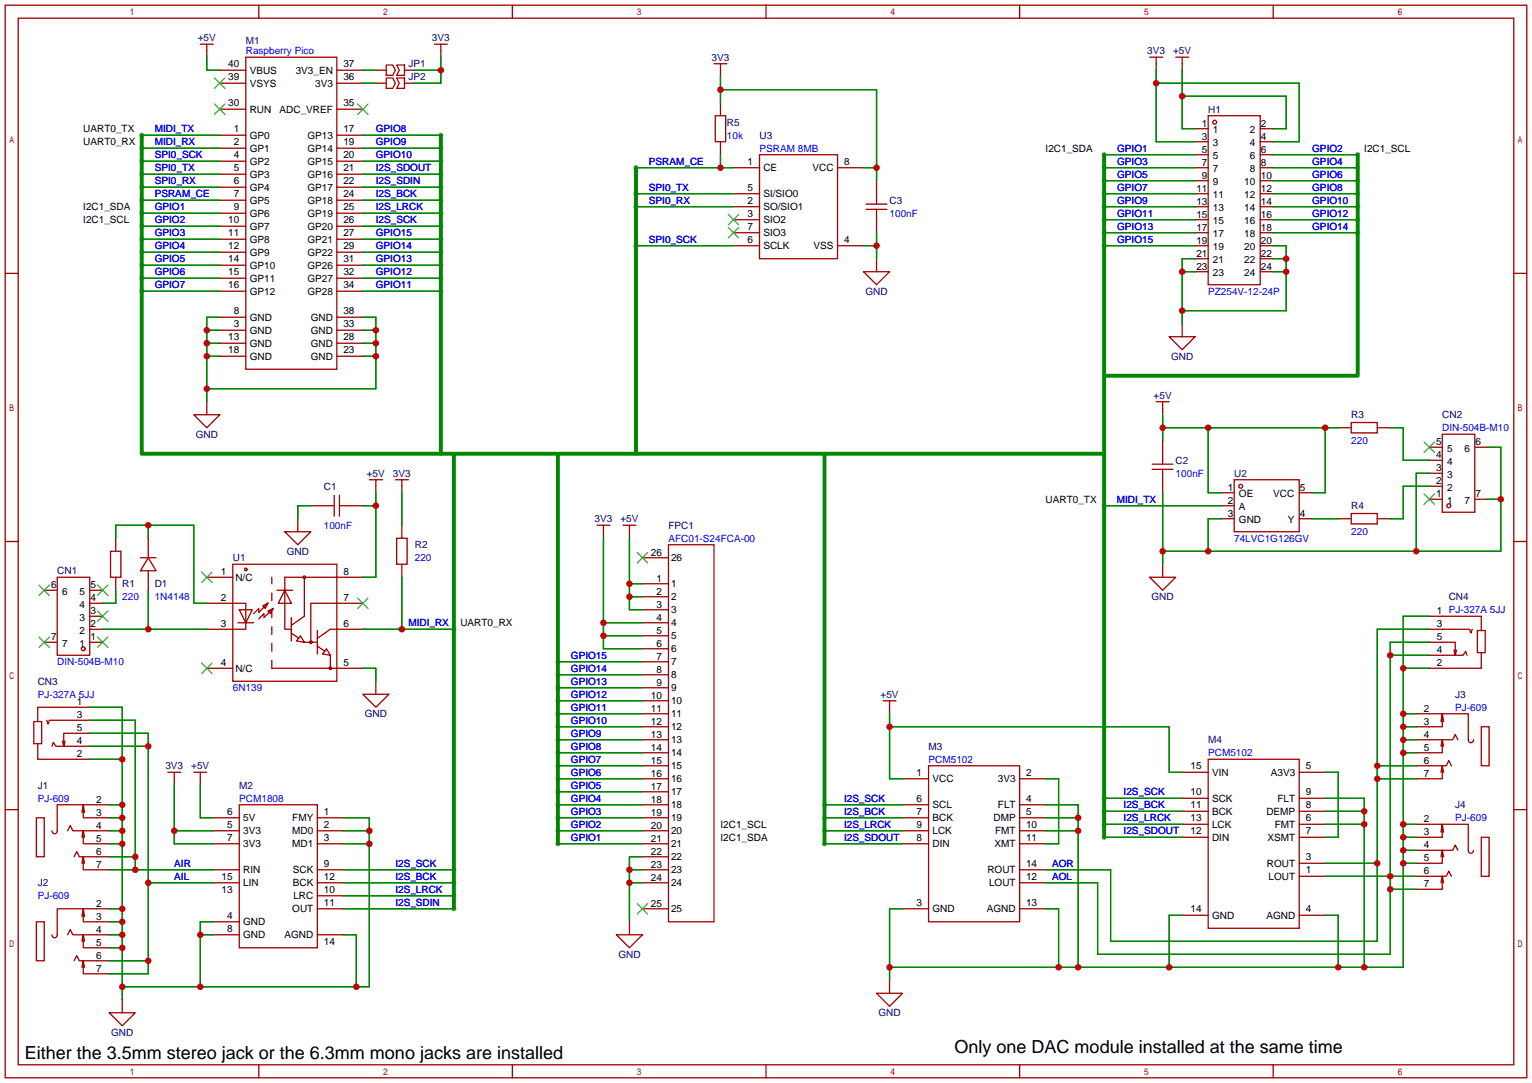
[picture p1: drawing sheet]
<svg xmlns="http://www.w3.org/2000/svg" width="299mm" height="212mm" viewBox="0 0 299 212" stroke-linecap="round" stroke-linejoin="round" font-family="sans-serif">
<g fill="#999">
<circle cx="88.6" cy="122.9" r=".51"/>
<circle cx="215.6" cy="98.8" r=".51"/>
<circle cx="124.2" cy="48" r=".51"/>
<circle cx="124.2" cy="40.4" r=".51"/>
<circle cx="124.2" cy="37.8" r=".51"/>
<circle cx="88.6" cy="169.9" r=".51"/>
<circle cx="88.6" cy="172.5" r=".51"/>
<circle cx="88.6" cy="175" r=".51"/>
<circle cx="88.6" cy="177.5" r=".51"/>
<circle cx="161" cy="157.2" r=".51"/>
<circle cx="161" cy="159.8" r=".51"/>
<circle cx="161" cy="162.3" r=".51"/>
<circle cx="161" cy="164.8" r=".51"/>
<circle cx="215.6" cy="156" r=".51"/>
<circle cx="215.6" cy="158.5" r=".51"/>
<circle cx="215.6" cy="161" r=".51"/>
<circle cx="215.6" cy="163.6" r=".51"/>
<circle cx="215.6" cy="30.2" r=".51"/>
<circle cx="215.6" cy="32.8" r=".51"/>
<circle cx="215.6" cy="35.3" r=".51"/>
<circle cx="215.6" cy="37.8" r=".51"/>
<circle cx="215.6" cy="40.4" r=".51"/>
<circle cx="215.6" cy="42.9" r=".51"/>
<circle cx="215.6" cy="45.5" r=".51"/>
<circle cx="215.6" cy="48" r=".51"/>
<circle cx="265.2" cy="30.2" r=".51"/>
<circle cx="265.2" cy="32.8" r=".51"/>
<circle cx="265.2" cy="35.3" r=".51"/>
<circle cx="265.2" cy="37.8" r=".51"/>
<circle cx="265.2" cy="40.4" r=".51"/>
<circle cx="265.2" cy="42.9" r=".51"/>
<circle cx="265.2" cy="45.5" r=".51"/>
<circle cx="109" cy="164.8" r=".51"/>
<circle cx="109" cy="162.3" r=".51"/>
<circle cx="109" cy="159.8" r=".51"/>
<circle cx="109" cy="157.2" r=".51"/>
<circle cx="109" cy="154.7" r=".51"/>
<circle cx="109" cy="152.1" r=".51"/>
<circle cx="109" cy="149.6" r=".51"/>
<circle cx="109" cy="147.1" r=".51"/>
<circle cx="109" cy="144.5" r=".51"/>
<circle cx="109" cy="142" r=".51"/>
<circle cx="109" cy="139.4" r=".51"/>
<circle cx="109" cy="136.9" r=".51"/>
<circle cx="109" cy="134.4" r=".51"/>
<circle cx="109" cy="131.8" r=".51"/>
<circle cx="109" cy="129.3" r=".51"/>
<circle cx="27.7" cy="54.4" r=".51"/>
<circle cx="86.1" cy="26.4" r=".51"/>
<circle cx="27.7" cy="31.5" r=".51"/>
<circle cx="27.7" cy="36.6" r=".51"/>
<circle cx="27.7" cy="34" r=".51"/>
<circle cx="27.7" cy="39.1" r=".51"/>
<circle cx="86.1" cy="49.3" r=".51"/>
<circle cx="86.1" cy="36.6" r=".51"/>
<circle cx="86.1" cy="34" r=".51"/>
<circle cx="27.7" cy="51.8" r=".51"/>
<circle cx="27.7" cy="49.3" r=".51"/>
<circle cx="27.7" cy="56.9" r=".51"/>
<circle cx="86.1" cy="31.5" r=".51"/>
<circle cx="86.1" cy="29" r=".51"/>
<circle cx="27.7" cy="29" r=".51"/>
<circle cx="27.7" cy="44.2" r=".51"/>
<circle cx="86.1" cy="56.9" r=".51"/>
<circle cx="86.1" cy="54.4" r=".51"/>
<circle cx="86.1" cy="51.8" r=".51"/>
<circle cx="86.1" cy="46.7" r=".51"/>
<circle cx="86.1" cy="44.2" r=".51"/>
<circle cx="86.1" cy="41.7" r=".51"/>
<circle cx="27.7" cy="46.7" r=".51"/>
<circle cx="27.7" cy="26.4" r=".51"/>
<circle cx="27.7" cy="41.7" r=".51"/>
<circle cx="86.1" cy="39.1" r=".51"/>
<circle cx="124.2" cy="32.8" r=".51"/>
</g>
<g fill="none" stroke="#a10000" stroke-width=".25">
<path d="M1 1h297.2v209.6h-297.2zM3.6 3.6h292.1v204.4h-292.1zM39.1 8.6h2.6M40.4 8.6v2.6M42.9 13.7h5.1M42.9 16.3h5.1M48 11.2h17.8v60.9h-17.8zM50.5 1v2.6M65.8 13.7h5.1M65.8 16.3h5.1M75.4 12.7h1.3l.5 1-.5 1h-1.3zM75.4 15.2h1.3l.5 1.1-.5 1h-1.3z"/>
<path d="M77.5 12.7h1.5v2h-1.5l.5-1zM77.5 15.2h1.5v2.1h-1.5l.5-1zM84.8 8.6h2.6M86.1 8.6v2.6M100.1 1v2.6M139.4 12.4h2.6M140.7 12.4v2.6M149.6 1v2.6M199.1 1v2.6M224.5 11.2h2.6M225.8 11.2v2.5M229.6 11.2h2.6"/>
<path d="M230.9 11.2v2.5M248.7 1v2.6M42.9 26.4h5.1M42.9 29h5.1M42.9 31.5h5.1M42.9 34h5.1M42.9 36.6h5.1M42.9 39.1h5.1M42.9 21.3h5.1M65.8 26.4h5.1M65.8 29h5.1M65.8 31.5h5.1"/>
<path d="M65.8 34h5.1M65.8 36.6h5.1M65.8 39.1h5.1M65.8 21.3h5.1M139.7 22.6h2v5.1h-2zM140.7 20.1v2.5M140.7 27.7v2.5M143.3 32.8h5M143.3 37.8h5M148.3 30.2h15.3v20.3h-15.3zM163.6 32.8h5.1M169.2 39.9h4"/>
<path d="M171.2 35.3v4.6M233.4 32.8h2.6M233.4 37.8h2.6M233.4 25.1h2.6M233.4 27.7h2.6M233.4 30.2h2.6M233.4 35.3h2.6M236 22.6h10.1v33h-10.1zM246.1 32.8h2.6M246.1 37.8h2.6M246.1 25.1h2.6M246.1 27.7h2.6"/>
<path d="M246.1 30.2h2.6M246.1 35.3h2.6M1 53.4h2.6M42.9 41.7h5.1M42.9 44.2h5.1M42.9 46.7h5.1M42.9 49.3h5.1M42.9 51.8h5.1M42.9 54.4h5.1M42.9 56.9h5.1M65.8 41.7h5.1M65.8 44.2h5.1"/>
<path d="M65.8 46.7h5.1M65.8 49.3h5.1M65.8 51.8h5.1M65.8 54.4h5.1M65.8 56.9h5.1M143.3 40.4h5M143.3 42.9h5M143.3 48h5M143.3 45.5h5M163.6 48h5.1M168.7 53.1h5l-2.5 2.5zM169.2 40.9h4"/>
<path d="M171.2 40.9v4.6M171.2 50.5v2.6M233.4 40.4h2.6M233.4 42.9h2.6M233.4 48h2.6M233.4 45.5h2.6M233.4 53.1h2.6M233.4 50.5h2.6M246.1 40.4h2.6M246.1 42.9h2.6M246.1 48h2.6M246.1 45.5h2.6"/>
<path d="M246.1 53.1h2.6M246.1 50.5h2.6M295.7 53.4h2.5M40.4 78.5v2.5M42.9 64.5h5.1M42.9 62h5.1M42.9 67.1h5.1M42.9 69.6h5.1M65.8 64.5h5.1M65.8 62h5.1M65.8 67.1h5.1M65.8 69.6h5.1"/>
<path d="M225.8 78.5h2.5M227.1 78.5v2.5M228.3 65.8h5.1l-2.5 2.5zM230.9 63.2v2.6M37.8 81h5.1l-2.5 2.6zM60.7 98.8h4.6M65.3 96.8v4M66.3 98.8h4.6M66.3 96.8v4M72.1 93.7h2.6M73.4 93.7v2.6M77.2 93.7h2.6"/>
<path d="M78.5 93.7v2.6M225 90.7h4.1M225 91.7h4.1M227.1 86.1v4.6M227.1 91.7v4.6M238.5 96.3h2.5M238.5 98.8h2.5M241 93.7h12.7v10.2h-12.7zM253.7 96.3h2.6M261.4 83.6h2.5M263.9 82.5h5.1v2.1h-5.1zM269 83.6h2.5"/>
<path d="M279.1 97.5h2.6M279.1 95h2.6M279.1 92.5h2.6M279.1 89.9h2.6M279.1 87.4h2.6M281.7 84.8h6.3v15.3h-6.3zM288 97.5h2.6M288 87.4h2.6M1 105.8h2.6M8.6 115.3h2.6M11.2 112.8h6.3v15.2h-6.3zM17.5 115.3h2.6"/>
<path d="M17.5 117.9h2.6M21.6 107.7h2v5.1h-2zM22.6 105.2v2.5M22.6 112.8v2.5M27.4 109h3.1M29 109l1.5 2.5h-3.1zM29 105.2v3.8M29 111.5v3.8M40.4 117.9h7.6v5h-7.6M40.4 112.8h5.1M45.5 110.2h20.3v22.9h-20.3zM46.7 119.1h2.6l-1.3 2.6z"/>
<path d="M51.3 118.4l1-.5-.5 1zM52.3 117.9l-1.8 1.7v-.7l-1 1M52.3 119.4l1-.5-.5 1zM53.3 118.9l-1.7 1.7v-.7l-1.1 1M54.1 115.3h3M55.6 115.3l1.3 2.6h-2.5zM55.6 103.9h5.1l-2.5 2.5zM58.2 101.3v2.6M59.4 112.8v7.6l-2.5 1.8M70.9 117.9h-10.2v7.6M70.9 112.8h-15.3v10.1h1.3M77.5 105.2h2v5h-2z"/>
<path d="M78.5 102.6v2.6M78.5 110.2v2.6M116.6 102.6h2.5M117.9 102.6v2.6M121.7 102.6h2.5M122.9 102.6v2.6M125.5 109h5.1M125.5 114h5.1M125.5 116.6h5.1M125.5 119.1h5.1M130.6 106.4h8.8v73.7h-8.8zM224.5 112.8h5.1l-2.5 2.5z"/>
<path d="M227.1 110.2v2.6M238.5 101.3h2.5M253.7 101.3h2.6M261.4 101.3h2.5M263.9 100.3h5.1v2.1h-5.1zM269 101.3h2.5M295.7 105.8h2.5M8.6 125.5h2.6M17.5 138.2h-10.1v2.8M17.5 122.9h2.6M17.5 125.5h2.6M17.5 120.4h2.6"/>
<path d="M40.4 130.6h5.1M46.5 121.7h3M56.9 123.7l1.5 1M56.9 120.6v4.6M58.7 124.2l.7 1.3-1.5-.3zM59.4 125.5h2.6M62 123.2v4.6M62 126.2l1.5 1.1M63.8 126.7l.7 1.3-1.5-.2zM64.5 128v2.6h-11.4M64.5 130.6h6.4M70.9 135.6h5l-2.5 2.6z"/>
<path d="M70.9 122.9h-6.4l-2.5 1.8M73.4 133.1v2.5M125.5 121.7h5.1M125.5 139.4h5.1M125.5 136.9h5.1M125.5 124.2h5.1M125.5 126.7h5.1M125.5 129.3h5.1M125.5 131.8h5.1M125.5 134.4h5.1M172.5 136.9h2.5M173.7 136.9v2.5"/>
<path d="M276.6 139.4h10.2v5.1a.51 .51 0 0 0 .5 .6 .51 .51 0 0 0 .5-.6M279.1 128h6.7l.5-.7 .2 .7M279.1 122.9h7.9l.3 .8 .2-.8M279.1 120.4h10.2v2.8M279.1 125.5h5.1v2.5l-.2-1M281.7 139.4l.2 1.6M284.5 127l-.3 1M288.5 123.2h1.6v4.3h-1.6zM289.3 127.5v3.1h-10.2M1 158.2h2.6M6.6 141h1.5v4.3h-1.5zM7.1 159.8h1.5v7.6h-1.5z"/>
<path d="M7.4 145.3v3h10.1M9.1 140.7l.3 .8 .3-.8h7.8M10.2 145.8l.2-.8 .5 .8h6.6M12.2 144.8l.2 1M16.3 157.2l-.3 1.6M16.5 158.8l-.2-1.6v2.6h5M17.5 143.3h-5.1v2.5l.3-1M21.3 157.2h-10.1v5.1a.51 .51 0 0 1-.5 .6 .51 .51 0 0 1-.5-.6M32.8 150.9h2.5M34 150.9v2.5M37.8 150.9h2.6M39.1 150.9v2.5"/>
<path d="M41.7 159.8h5M46.7 157.2h15.3v28h-15.3zM62 159.8h5.1M125.5 159.8h5.1M125.5 152.1h5.1M125.5 157.2h5.1M125.5 142h5.1M125.5 144.5h5.1M125.5 147.1h5.1M125.5 149.6h5.1M125.5 154.7h5.1M176.3 159.8h5.1"/>
<path d="M176.3 152.1h5.1M176.3 157.2h5.1M181.4 149.6h17.7v30.5h-17.7zM199.1 159.8h5.1M199.1 152.1h5.1M199.1 157.2h5.1M230.9 150.9h5.1M230.9 156h5.1M230.9 158.5h5.1M236 148.3h17.7v33.1h-17.7zM253.7 150.9h5.1M253.7 156h5.1"/>
<path d="M253.7 158.5h5.1M276.6 144.5h7.1l.5-1 .5 1M276.6 149.6h5.8l.6-1 .5 1M281.4 141l.3-1.6v2.6h-5.1M281.7 144.5l-.3 1.3M281.7 149.6l-.3 1.3M281.9 145.8l-.2-1.3v2.6h-5.1M281.9 150.9l-.2-1.3v2.5h-5.1M289.3 142h1.5v7.6h-1.5zM295.7 158.2h2.5M13.2 162.3l.5-1 .5 1h7.1M14.5 167.4l.5-1 .5 1h5.8"/>
<path d="M16 163.6l.3-1.3v2.5h5M16 168.7l.3-1.3v2.5h5M16.3 162.3l.2 1.3M16.3 167.4l.2 1.3M16.3 177.5l-.3 1.6M16.5 179.1l-.2-1.6v2.6h5M21.3 177.5h-10.1v5.1a.51 .51 0 0 1-.5 .6 .51 .51 0 0 1-.5-.6M41.7 162.3h5M41.7 164.8h5M41.7 169.9h5M41.7 172.5h5M62 162.3h5.1"/>
<path d="M62 164.8h5.1M62 169.9h5.1M62 175h5.1M62 177.5h5.1M62 172.5h5.1M125.5 162.3h5.1M125.5 164.8h5.1M125.5 169.9h5.1M125.5 177.5h5.1M125.5 172.5h5.1M125.5 167.4h5.1M176.3 162.3h5.1"/>
<path d="M176.3 164.8h5.1M176.3 177.5h5.1M199.1 162.3h5.1M199.1 164.8h5.1M199.1 169.9h5.1M199.1 177.5h5.1M199.1 172.5h5.1M230.9 178.8h5.1M230.9 163.6h5.1M230.9 161h5.1M253.7 178.8h5.1M253.7 163.6h5.1"/>
<path d="M253.7 161h5.1M253.7 171.2h5.1M253.7 168.7h5.1M276.6 161h10.2v5.1a.51 .51 0 0 0 .5 .6 .51 .51 0 0 0 .5-.6M276.6 166.1h7.1l.5-1 .5 1M276.6 171.2h5.8l.6-1 .5 1M281.4 162.6l.3-1.6v2.6h-5.1M281.7 161l.2 1.6M281.7 166.1l-.3 1.3M281.7 171.2l-.3 1.3M281.9 167.4l-.2-1.3v2.6h-5.1M281.9 172.5l-.2-1.3v2.5h-5.1"/>
<path d="M289.3 163.6h1.5v7.6h-1.5zM7.1 180.1h1.5v7.6h-1.5zM13.2 182.6l.5-1 .5 1h7.1M14.5 187.7l.5-1 .5 1h5.8M16 183.9l.3-1.3v2.6h5M16 189l.3-1.3v2.5h5M16.3 182.6l.2 1.3M16.3 187.7l.2 1.3M21.3 197.9h5.1l-2.5 2.5zM23.9 195.3v2.6M41.7 180.1h5M41.7 182.6h5"/>
<path d="M62 182.6h5.1M120.4 182.6h5.1l-2.6 2.6zM122.9 180.1v2.5M171.2 194.1h5.1l-2.6 2.5zM173.7 191.5v2.6M50.5 208v2.6M100.1 208v2.6M149.6 208v2.6M199.1 208v2.6M248.7 208v2.6"/>
<circle cx="237.2" cy="23.9" r=".38"/>
<circle cx="242.3" cy="95" r=".38"/>
<circle cx="283" cy="98.8" r=".38"/>
<circle cx="48" cy="111.3" r=".25"/>
<circle cx="59.4" cy="112.8" r=".25"/>
<circle cx="16.3" cy="126.7" r=".38"/>
<circle cx="60.7" cy="125.5" r=".25"/>
<circle cx="64.5" cy="130.6" r=".25"/>
</g>
<g fill="none" stroke="#3c3" stroke-width=".25">
<path d="M41.9 15.2l2 2.1M43.9 15.2l-2 2.1M41.9 20.3l2 2.1M43.9 20.3l-2 2.1M69.8 20.3l2.1 2.1M71.9 20.3l-2.1 2.1M142.2 41.9l2.1 2M142.2 44.4l2.1 2.1M144.3 41.9l-2.1 2M144.3 44.4l-2.1 2.1M278.1 96.5l2.1 2.1M278.1 86.4l2.1 2"/>
<path d="M280.2 96.5l-2.1 2.1M280.2 86.4l-2.1 2M7.6 114.3l2.1 2M9.7 114.3l-2.1 2M19 119.4l2.1 2M19 114.3l2.1 2M21.1 119.4l-2.1 2M21.1 114.3l-2.1 2M39.4 111.8l2 2M41.4 111.8l-2 2M69.8 116.8l2.1 2.1M71.9 116.8l-2.1 2.1"/>
<path d="M124.5 107.9l2 2.1M126.5 107.9l-2 2.1M7.6 124.5l2.1 2M9.7 124.5l-2.1 2M19 124.5l2.1 2M21.1 124.5l-2.1 2M39.4 129.5l2 2.1M41.4 129.5l-2 2.1M124.5 176.5l2 2.1M126.5 176.5l-2 2.1"/>
</g>
<path d="M53.1 130.6v-17.8" fill="none" stroke="#a10000" stroke-width=".25" stroke-dasharray="1.5 1.8"/>
<g fill="none" stroke="#008700" stroke-width=".25">
<path d="M40.4 11.2v2.5h2.5M70.9 16.3h2.5M70.9 13.7h2.5M81 13.7h5.1M86.1 11.2v5.1h-5.1M140.7 17.5h30.5v17.8M140.7 15v5.1M225.8 13.7v14h7.6M225.8 16.3h27.9v11.4h-5M230.9 13.7v11.4h2.5M230.9 18.8h20.3v6.3h-2.5M27.7 26.4h15.2"/>
<path d="M27.7 31.5h15.2M27.7 36.6h15.2M27.7 34h15.2M27.7 39.1h15.2M27.7 29h15.2M70.9 26.4h15.2M70.9 31.5h15.2M70.9 36.6h15.2M70.9 34h15.2M70.9 39.1h15.2M70.9 29h15.2M124.2 37.8h19.1"/>
<path d="M124.2 32.8h19.1M140.7 30.2v2.6M168.7 32.8h2.5M215.6 37.8h17.8M215.6 30.2h17.8M215.6 32.8h17.8M215.6 35.3h17.8M248.7 37.8h16.5M248.7 30.2h16.5M248.7 32.8h16.5M248.7 35.3h16.5M27.7 54.4h15.2"/>
<path d="M27.7 49.3h15.2M27.7 51.8h15.2M27.7 56.9h15.2M27.7 44.2h15.2M27.7 46.7h15.2M27.7 41.7h15.2M70.9 54.4h15.2M70.9 49.3h15.2M70.9 51.8h15.2M70.9 56.9h15.2M70.9 44.2h15.2M70.9 46.7h15.2"/>
<path d="M70.9 41.7h15.2M124.2 48h19.1M124.2 40.4h19.1M168.7 48h2.5M171.2 45.5v5M215.6 48h17.8M215.6 40.4h17.8M215.6 42.9h17.8M215.6 45.5h17.8M230.9 53.1h2.5M233.4 50.5h-2.5v12.7M248.7 48h2.5v12.7h-20.3"/>
<path d="M248.7 40.4h16.5M248.7 53.1h2.5M248.7 50.5h2.5M248.7 42.9h16.5M248.7 45.5h16.5M40.4 69.6h2.5M40.4 67.1h2.5M40.4 64.5h2.5M42.9 62h-2.5v16.5M70.9 62h2.5v13.9h-33M70.9 69.6h2.5M70.9 67.1h2.5"/>
<path d="M70.9 64.5h2.5M60.7 98.8h-2.5v2.5M70.9 98.8h2.5M73.4 96.3v16.5h-2.5M78.5 96.3v6.3M215.6 98.8h22.9M227.1 81v5.1M227.1 96.3v13.9M227.1 83.6h34.3M236 83.6v12.7h2.5M258.8 83.6v12.7h-2.5M271.5 83.6h2.6v6.3h5"/>
<path d="M279.1 95h-5v6.3h-2.6M279.1 92.5h-2.5v15.2M290.6 87.4h2.5v20.3h-66M290.6 97.5h2.5M22.6 105.2v-2.6h15.2v15.3h2.6M22.6 115.3v2.6h-2.5M29 102.6v2.6M29 115.3v7.6M78.5 112.8v10.1M117.9 105.2v21.5h7.6M122.9 105.2v13.9h2.6M122.9 116.6h2.6"/>
<path d="M122.9 114h2.6M238.5 101.3h-2.5v6.4M256.3 101.3h5.1M17.5 138.2h6.4v57.1M20.1 122.9h20.3M70.9 130.6h2.5v2.5M70.9 122.9h17.7M109 139.4h16.5M109 136.9h16.5M109 134.4h16.5M109 131.8h16.5M109 129.3h16.5"/>
<path d="M117.9 121.7h7.6M117.9 124.2h7.6M173.7 139.4v12.7h2.6M271.5 128h7.6M274.1 139.4h2.5M274.1 130.6h5M279.1 122.9h-10.1v61h-52.1v-14h-12.7M279.1 120.4h-5v68.6h-100.4M279.1 125.5h-7.6v60.9h-57.1v-13.9h-10.2M17.5 143.3h11.5v46.9h-7.7M17.5 148.3h6.4M17.5 140.7h8.9v29.2"/>
<path d="M17.5 145.8h11.5M21.3 159.8h2.6M21.3 157.2h2.6M34 153.4v11.4h7.7M39.1 153.4v6.4h2.6M67.1 159.8h5v33h-48.2M109 149.6h16.5M109 152.1h16.5M109 147.1h16.5M109 144.5h16.5M109 142h16.5M109 159.8h16.5"/>
<path d="M109 157.2h16.5M109 154.7h16.5M161 159.8h15.3M161 157.2h15.3M173.7 142h54.6v8.9h2.6M204.2 152.1h2.6v12.7h-2.6M204.2 157.2h6.4v31.8M204.2 159.8h6.4M215.6 158.5h15.3M215.6 156h15.3M258.8 156h7.6v33M258.8 158.5h7.6"/>
<path d="M258.8 150.9h2.6v12.7h-2.6M269 149.6h7.6M269 152.1h7.6M274.1 147.1h2.5M274.1 144.5h2.5M274.1 142h2.5M21.3 169.9h20.4M21.3 177.5h2.6M21.3 162.3h2.6M21.3 164.8h2.6M21.3 167.4h5.1M29 172.5h12.7"/>
<path d="M34 162.3h7.7M67.1 172.5h21.5M67.1 169.9h21.5M67.1 177.5h21.5M67.1 162.3h5M67.1 164.8h5M67.1 175h21.5M109 162.3h16.5M109 164.8h16.5M122.9 172.5h2.6M122.9 169.9h2.6M125.5 167.4h-2.6v12.7"/>
<path d="M161 162.3h15.3M161 164.8h15.3M176.3 177.5h-2.6v14M204.2 177.5h2.6v11.5M204.2 162.3h6.4M215.6 161h15.3M215.6 163.6h15.3M230.9 178.8h-2.6v10.2M258.8 171.2h17.8M258.8 168.7h10.2M258.8 178.8h2.6v10.2M258.8 161h7.6"/>
<path d="M271.5 173.7h5.1M274.1 168.7h2.5M274.1 161h2.5M274.1 166.1h2.5M274.1 163.6h2.5M21.3 180.1h2.6M21.3 182.6h2.6M21.3 185.2h2.6M21.3 187.7h7.7M39.1 182.6h2.6M41.7 180.1h-2.6v12.7M67.1 182.6h2.5v10.2"/>
</g>
<path d="M27.7 26.4v62.2h187.9M86.1 26.4v62.2M124.2 32.8v55.8M215.6 30.2v133.4M265.2 30.2v43.2h-49.6M88.6 88.6v88.9M109 88.6v76.2M161 88.6v76.2" fill="none" stroke="#008700" stroke-width=".76"/>
<path d="M73.4 13.7h2M73.4 16.3h2M79 13.7h2M79 16.3h2" fill="none" stroke="#870000" stroke-width=".25"/>
<g fill="#c00">
<circle cx="73.4" cy="98.8" r=".63"/>
<circle cx="78.5" cy="122.9" r=".63"/>
<circle cx="29" cy="102.6" r=".63"/>
<circle cx="236" cy="107.7" r=".63"/>
<circle cx="227.1" cy="107.7" r=".63"/>
<circle cx="276.6" cy="107.7" r=".63"/>
<circle cx="293.1" cy="97.5" r=".63"/>
<circle cx="236" cy="83.6" r=".63"/>
<circle cx="227.1" cy="83.6" r=".63"/>
<circle cx="258.8" cy="83.6" r=".63"/>
<circle cx="29" cy="122.9" r=".63"/>
<circle cx="271.5" cy="171.2" r=".63"/>
<circle cx="271.5" cy="173.7" r=".63"/>
<circle cx="271.5" cy="128" r=".63"/>
<circle cx="269" cy="149.6" r=".63"/>
<circle cx="269" cy="152.1" r=".63"/>
<circle cx="269" cy="168.7" r=".63"/>
<circle cx="173.7" cy="189" r=".63"/>
<circle cx="206.8" cy="189" r=".63"/>
<circle cx="210.6" cy="189" r=".63"/>
<circle cx="228.3" cy="189" r=".63"/>
<circle cx="261.4" cy="189" r=".63"/>
<circle cx="266.4" cy="189" r=".63"/>
<circle cx="266.4" cy="161" r=".63"/>
<circle cx="266.4" cy="158.5" r=".63"/>
<circle cx="274.1" cy="168.7" r=".63"/>
<circle cx="274.1" cy="166.1" r=".63"/>
<circle cx="274.1" cy="163.6" r=".63"/>
<circle cx="274.1" cy="161" r=".63"/>
<circle cx="274.1" cy="147.1" r=".63"/>
<circle cx="274.1" cy="144.5" r=".63"/>
<circle cx="274.1" cy="142" r=".63"/>
<circle cx="274.1" cy="139.4" r=".63"/>
<circle cx="274.1" cy="130.6" r=".63"/>
<circle cx="210.6" cy="162.3" r=".63"/>
<circle cx="210.6" cy="159.8" r=".63"/>
<circle cx="173.7" cy="142" r=".63"/>
<circle cx="23.9" cy="148.3" r=".63"/>
<circle cx="23.9" cy="157.2" r=".63"/>
<circle cx="23.9" cy="159.8" r=".63"/>
<circle cx="23.9" cy="162.3" r=".63"/>
<circle cx="23.9" cy="164.8" r=".63"/>
<circle cx="23.9" cy="177.5" r=".63"/>
<circle cx="23.9" cy="180.1" r=".63"/>
<circle cx="23.9" cy="182.6" r=".63"/>
<circle cx="23.9" cy="185.2" r=".63"/>
<circle cx="23.9" cy="192.8" r=".63"/>
<circle cx="39.1" cy="192.8" r=".63"/>
<circle cx="39.1" cy="182.6" r=".63"/>
<circle cx="69.6" cy="192.8" r=".63"/>
<circle cx="72.1" cy="164.8" r=".63"/>
<circle cx="72.1" cy="162.3" r=".63"/>
<circle cx="26.4" cy="169.9" r=".63"/>
<circle cx="26.4" cy="167.4" r=".63"/>
<circle cx="29" cy="187.7" r=".63"/>
<circle cx="29" cy="172.5" r=".63"/>
<circle cx="29" cy="145.8" r=".63"/>
<circle cx="34" cy="162.3" r=".63"/>
<circle cx="230.9" cy="18.8" r=".63"/>
<circle cx="225.8" cy="16.3" r=".63"/>
<circle cx="230.9" cy="60.7" r=".63"/>
<circle cx="251.2" cy="53.1" r=".63"/>
<circle cx="251.2" cy="50.5" r=".63"/>
<circle cx="230.9" cy="53.1" r=".63"/>
<circle cx="40.4" cy="69.6" r=".63"/>
<circle cx="40.4" cy="67.1" r=".63"/>
<circle cx="40.4" cy="64.5" r=".63"/>
<circle cx="40.4" cy="75.9" r=".63"/>
<circle cx="73.4" cy="69.6" r=".63"/>
<circle cx="73.4" cy="67.1" r=".63"/>
<circle cx="73.4" cy="64.5" r=".63"/>
<circle cx="122.9" cy="172.5" r=".63"/>
<circle cx="122.9" cy="169.9" r=".63"/>
<circle cx="122.9" cy="116.6" r=".63"/>
<circle cx="122.9" cy="114" r=".63"/>
<circle cx="117.9" cy="121.7" r=".63"/>
<circle cx="117.9" cy="124.2" r=".63"/>
<circle cx="171.2" cy="48" r=".63"/>
<circle cx="140.7" cy="17.5" r=".63"/>
<circle cx="171.2" cy="32.8" r=".63"/>
<circle cx="140.7" cy="32.8" r=".63"/>
<circle cx="86.1" cy="13.7" r=".63"/>
</g>
<g font-size="3.5">
<text x="4.8" y="207">Either the 3.5mm stereo jack or the 6.3mm mono jacks are installed</text>
<text x="186.4" y="205.7">Only one DAC module installed at the same time</text>
</g>
<g font-size="2" fill="#000080">
<text x="38.6" y="8.1">+5V</text>
<text x="48" y="8.6">M1</text>
<text x="84.4" y="8.1">3V3</text>
<text x="139" y="11.9">3V3</text>
<text x="224.1" y="10.6">3V3</text>
<text x="229.1" y="10.6">+5V</text>
<text x="79.8" y="13.1">JP1</text>
<text x="79.8" y="15.7">JP2</text>
<text x="236" y="22">H1</text>
<text x="142" y="24.6">R5</text>
<text x="148.3" y="27.1">U3</text>
<text x="173.7" y="39.8">C3</text>
<text x="169" y="57.6">GND</text>
<text x="228.7" y="70.3">GND</text>
<text x="225.3" y="77.9">+5V</text>
<text x="263.9" y="81.7">R3</text>
<text x="281.7" y="81.7">CN2</text>
<text x="38.2" y="85.5">GND</text>
<text x="63.2" y="95.7">C1</text>
<text x="71.6" y="93.1">+5V</text>
<text x="76.7" y="93.1">3V3</text>
<text x="229.6" y="90.6">C2</text>
<text x="241" y="93.1">U2</text>
<text x="263.9" y="99.5">R4</text>
<text x="81" y="107.1">R2</text>
<text x="116.1" y="102">3V3</text>
<text x="121.2" y="102">+5V</text>
<text x="130.6" y="103.3">FPC1</text>
<text x="11.2" y="112.2">CN1</text>
<text x="45.5" y="109.7">U1</text>
<text x="56" y="108.4">GND</text>
<text x="23.9" y="114.7">R1</text>
<text x="30.2" y="114.7">D1</text>
<text x="224.9" y="117.3">GND</text>
<text x="283" y="117.3">CN4</text>
<text x="7.4" y="133.8">CN3</text>
<text x="172" y="136.3">+5V</text>
<text x="284.2" y="136.3">J3</text>
<text x="71.2" y="140.1">GND</text>
<text x="181.4" y="146.5">M3</text>
<text x="236" y="145.2">M4</text>
<text x="7.4" y="154.1">J1</text>
<text x="32.3" y="150.3">3V3</text>
<text x="37.4" y="150.3">+5V</text>
<text x="46.7" y="154.1">M2</text>
<text x="284.2" y="157.9">J4</text>
<text x="7.4" y="173.2">J2</text>
<text x="120.8" y="187.1">GND</text>
<text x="21.7" y="202.4">GND</text>
<text x="171.6" y="198.6">GND</text>
</g>
<g font-size="2" fill="#00f">
<text x="48" y="10.6">Raspberry Pico</text>
<text x="30.2" y="28.4">MIDI_RX</text>
<text x="30.2" y="25.8">MIDI_TX</text>
<text x="73.4" y="25.8">GPIO8</text>
<text x="73.4" y="28.4">GPIO9</text>
<text x="142" y="27.1">10k</text>
<text x="148.3" y="29.6">PSRAM 8MB</text>
<text x="218.2" y="29.6">GPIO1</text>
<text x="256.3" y="29.6">GPIO2</text>
<text x="30.2" y="30.9">SPI0_SCK</text>
<text x="30.2" y="36">SPI0_RX</text>
<text x="30.2" y="33.5">SPI0_TX</text>
<text x="73.4" y="36">I2S_SDIN</text>
<text x="73.4" y="33.5">I2S_SDOUT</text>
<text x="73.4" y="30.9">GPIO10</text>
<text x="126.7" y="32.2">PSRAM_CE</text>
<text x="218.2" y="32.2">GPIO3</text>
<text x="218.2" y="34.7">GPIO5</text>
<text x="256.3" y="32.2">GPIO4</text>
<text x="256.3" y="34.7">GPIO6</text>
<text x="30.2" y="38.5">PSRAM_CE</text>
<text x="30.2" y="41.1">GPIO1</text>
<text x="73.4" y="41.1">I2S_LRCK</text>
<text x="73.4" y="38.5">I2S_BCK</text>
<text x="126.7" y="39.8">SPI0_RX</text>
<text x="126.7" y="37.3">SPI0_TX</text>
<text x="218.2" y="37.3">GPIO7</text>
<text x="218.2" y="39.8">GPIO9</text>
<text x="256.3" y="37.3">GPIO8</text>
<text x="256.3" y="39.8">GPIO10</text>
<text x="30.2" y="43.6">GPIO2</text>
<text x="30.2" y="46.2">GPIO3</text>
<text x="73.4" y="46.2">GPIO15</text>
<text x="73.4" y="43.6">I2S_SCK</text>
<text x="126.7" y="47.4">SPI0_SCK</text>
<text x="173.7" y="42.3">100nF</text>
<text x="218.2" y="42.3">GPIO11</text>
<text x="218.2" y="44.9">GPIO13</text>
<text x="218.2" y="47.4">GPIO15</text>
<text x="256.3" y="42.3">GPIO12</text>
<text x="256.3" y="44.9">GPIO14</text>
<text x="30.2" y="53.8">GPIO6</text>
<text x="30.2" y="51.2">GPIO5</text>
<text x="30.2" y="48.7">GPIO4</text>
<text x="73.4" y="48.7">GPIO14</text>
<text x="73.4" y="53.8">GPIO12</text>
<text x="73.4" y="51.2">GPIO13</text>
<text x="30.2" y="56.3">GPIO7</text>
<text x="73.4" y="56.3">GPIO11</text>
<text x="236" y="57.6">PZ254V-12-24P</text>
<text x="263.9" y="86.8">220</text>
<text x="281.7" y="84.3">DIN-504B-M10</text>
<text x="229.6" y="93.1">100nF</text>
<text x="218.1" y="98.2">MIDI_TX</text>
<text x="63.2" y="103.3">100nF</text>
<text x="130.6" y="105.8">AFC01-S24FCA-00</text>
<text x="241" y="105.8">74LVC1G126GV</text>
<text x="263.9" y="104.6">220</text>
<text x="81" y="109.7">220</text>
<text x="23.9" y="117.3">220</text>
<text x="30.2" y="117.3">1N4148</text>
<text x="79.8" y="122.4">MIDI_RX</text>
<text x="11.2" y="130">DIN-504B-M10</text>
<text x="111.5" y="131.2">GPIO14</text>
<text x="111.5" y="128.7">GPIO15</text>
<text x="7.4" y="136.3">PJ-327A 5JJ</text>
<text x="45.5" y="135.1">6N139</text>
<text x="111.5" y="136.3">GPIO12</text>
<text x="111.5" y="133.8">GPIO13</text>
<text x="111.5" y="143.9">GPIO9</text>
<text x="111.5" y="141.4">GPIO10</text>
<text x="111.5" y="138.9">GPIO11</text>
<text x="284.2" y="138.9">PJ-609</text>
<text x="111.5" y="149">GPIO7</text>
<text x="111.5" y="146.5">GPIO8</text>
<text x="181.4" y="149">PCM5102</text>
<text x="236" y="147.8">PCM5102</text>
<text x="111.5" y="154.1">GPIO5</text>
<text x="111.5" y="151.6">GPIO6</text>
<text x="219.5" y="155.4">I2S_SCK</text>
<text x="7.4" y="156.6">PJ-609</text>
<text x="46.7" y="156.6">PCM1808</text>
<text x="111.5" y="161.7">GPIO2</text>
<text x="111.5" y="159.2">GPIO3</text>
<text x="111.5" y="156.6">GPIO4</text>
<text x="164.8" y="156.6">I2S_SCK</text>
<text x="164.8" y="159.2">I2S_BCK</text>
<text x="164.8" y="161.7">I2S_LRCK</text>
<text x="219.5" y="157.9">I2S_BCK</text>
<text x="219.5" y="160.5">I2S_LRCK</text>
<text x="284.2" y="160.5">PJ-609</text>
<text x="111.5" y="164.3">GPIO1</text>
<text x="164.8" y="164.3">I2S_SDOUT</text>
<text x="219.5" y="163">I2S_SDOUT</text>
<text x="34" y="169.3">AIR</text>
<text x="34" y="171.9">AIL</text>
<text x="77.2" y="169.3">I2S_SCK</text>
<text x="77.2" y="171.9">I2S_BCK</text>
<text x="205.5" y="171.9">AOL</text>
<text x="205.5" y="169.3">AOR</text>
<text x="7.4" y="175.7">PJ-609</text>
<text x="77.2" y="174.4">I2S_LRCK</text>
<text x="77.2" y="177">I2S_SDIN</text>
</g>
<g font-size="2">
<text x="44.6" y="13.1">40</text>
<text x="44.6" y="15.7">39</text>
<text x="48.8" y="14.4">VBUS</text>
<text x="48.8" y="16.9">VSYS</text>
<text x="57.7" y="14.4">3V3_EN</text>
<text x="61.5" y="16.9">3V3</text>
<text x="67.1" y="13.1">37</text>
<text x="67.1" y="15.7">36</text>
<text x="44.6" y="20.8">30</text>
<text x="48.8" y="22">RUN</text>
<text x="54.6" y="22">ADC_VREF</text>
<text x="67.1" y="20.8">35</text>
<text x="16.3" y="28.4">UART0_RX</text>
<text x="16.3" y="25.8">UART0_TX</text>
<text x="45.6" y="25.8">1</text>
<text x="45.6" y="28.4">2</text>
<text x="48.8" y="27.1">GP0</text>
<text x="48.8" y="29.6">GP1</text>
<text x="60" y="27.1">GP13</text>
<text x="60" y="29.6">GP14</text>
<text x="67.1" y="25.8">17</text>
<text x="67.1" y="28.4">19</text>
<text x="204.2" y="29.6">I2C1_SDA</text>
<text x="234.8" y="24.8">1</text>
<text x="234.8" y="27.3">3</text>
<text x="234.8" y="29.9">5</text>
<text x="236.9" y="26.1">1</text>
<text x="236.9" y="28.6">3</text>
<text x="244.1" y="28.6">4</text>
<text x="244.1" y="26.1">2</text>
<text x="246.3" y="29.9">6</text>
<text x="246.3" y="27.3">4</text>
<text x="246.3" y="24.8">2</text>
<text x="266.4" y="29.6">I2C1_SCL</text>
<text x="45.6" y="30.9">4</text>
<text x="45.6" y="33.5">5</text>
<text x="45.6" y="36">6</text>
<text x="48.8" y="32.2">GP2</text>
<text x="48.8" y="34.7">GP3</text>
<text x="60" y="32.2">GP15</text>
<text x="60" y="34.7">GP16</text>
<text x="67.1" y="30.9">20</text>
<text x="67.1" y="36">22</text>
<text x="67.1" y="33.5">21</text>
<text x="146" y="32.2">1</text>
<text x="149.1" y="33.5">CE</text>
<text x="158.7" y="33.5">VCC</text>
<text x="164.8" y="32.2">8</text>
<text x="234.8" y="32.4">7</text>
<text x="234.8" y="35">9</text>
<text x="236.9" y="31.1">5</text>
<text x="236.9" y="33.7">7</text>
<text x="244.1" y="33.7">8</text>
<text x="244.1" y="31.1">6</text>
<text x="246.3" y="35">10</text>
<text x="246.3" y="32.4">8</text>
<text x="16.3" y="41.1">I2C1_SDA</text>
<text x="45.6" y="38.5">7</text>
<text x="45.6" y="41.1">9</text>
<text x="48.8" y="37.3">GP4</text>
<text x="48.8" y="39.8">GP5</text>
<text x="60" y="39.8">GP18</text>
<text x="60" y="37.3">GP17</text>
<text x="67.1" y="41.1">25</text>
<text x="67.1" y="38.5">24</text>
<text x="146" y="39.8">2</text>
<text x="146" y="37.3">5</text>
<text x="149.1" y="41.1">SO/SIO1</text>
<text x="149.1" y="38.5">SI/SIO0</text>
<text x="233.7" y="37.5">11</text>
<text x="233.7" y="40">13</text>
<text x="236.9" y="36.2">9</text>
<text x="236.9" y="38.8">11</text>
<text x="236.9" y="41.3">13</text>
<text x="243" y="41.3">14</text>
<text x="243" y="38.8">12</text>
<text x="243" y="36.2">10</text>
<text x="246.3" y="40">14</text>
<text x="246.3" y="37.5">12</text>
<text x="16.3" y="43.6">I2C1_SCL</text>
<text x="44.6" y="43.6">10</text>
<text x="44.6" y="46.2">11</text>
<text x="48.8" y="42.3">GP6</text>
<text x="48.8" y="44.9">GP7</text>
<text x="48.8" y="47.4">GP8</text>
<text x="60" y="47.4">GP21</text>
<text x="60" y="44.9">GP20</text>
<text x="60" y="42.3">GP19</text>
<text x="67.1" y="46.2">27</text>
<text x="67.1" y="43.6">26</text>
<text x="146" y="42.3">3</text>
<text x="146" y="47.4">6</text>
<text x="146" y="44.9">7</text>
<text x="149.1" y="43.6">SIO2</text>
<text x="149.1" y="46.2">SIO3</text>
<text x="164.8" y="47.4">4</text>
<text x="233.7" y="42.6">15</text>
<text x="233.7" y="45.1">17</text>
<text x="233.7" y="47.7">19</text>
<text x="236.9" y="43.8">15</text>
<text x="236.9" y="46.4">17</text>
<text x="243" y="46.4">18</text>
<text x="243" y="43.8">16</text>
<text x="246.3" y="47.7">20</text>
<text x="246.3" y="45.1">18</text>
<text x="246.3" y="42.6">16</text>
<text x="44.6" y="48.7">12</text>
<text x="44.6" y="51.2">14</text>
<text x="44.6" y="53.8">15</text>
<text x="48.8" y="50">GP9</text>
<text x="48.8" y="52.5">GP10</text>
<text x="60" y="52.5">GP26</text>
<text x="60" y="50">GP22</text>
<text x="67.1" y="53.8">32</text>
<text x="67.1" y="51.2">31</text>
<text x="67.1" y="48.7">29</text>
<text x="149.1" y="48.7">SCLK</text>
<text x="158.9" y="48.7">VSS</text>
<text x="233.7" y="50.2">21</text>
<text x="233.7" y="52.7">23</text>
<text x="236.9" y="48.9">19</text>
<text x="236.9" y="51.5">21</text>
<text x="243" y="51.5">22</text>
<text x="243" y="48.9">20</text>
<text x="246.3" y="52.7">24</text>
<text x="246.3" y="50.2">22</text>
<text x="44.6" y="56.3">16</text>
<text x="48.8" y="55">GP11</text>
<text x="48.8" y="57.6">GP12</text>
<text x="60" y="57.6">GP28</text>
<text x="60" y="55">GP27</text>
<text x="67.1" y="56.3">34</text>
<text x="236.9" y="54">23</text>
<text x="243" y="54">24</text>
<text x="45.6" y="63.9">3</text>
<text x="45.6" y="61.4">8</text>
<text x="48.8" y="65.2">GND</text>
<text x="48.8" y="62.7">GND</text>
<text x="60.7" y="62.7">GND</text>
<text x="60.7" y="65.2">GND</text>
<text x="67.1" y="61.4">38</text>
<text x="67.1" y="63.9">33</text>
<text x="44.6" y="66.5">13</text>
<text x="44.6" y="69">18</text>
<text x="48.8" y="67.7">GND</text>
<text x="48.8" y="70.3">GND</text>
<text x="60.7" y="67.7">GND</text>
<text x="60.7" y="70.3">GND</text>
<text x="67.1" y="66.5">28</text>
<text x="67.1" y="69">23</text>
<text x="280.5" y="89.6">4</text>
<text x="280.5" y="87">5</text>
<text x="282.6" y="88.3">5</text>
<text x="286" y="88.3">6</text>
<text x="288.2" y="87">6</text>
<text x="239.8" y="95.9">1</text>
<text x="253.9" y="95.9">5</text>
<text x="280.5" y="94.6">2</text>
<text x="280.5" y="92.1">3</text>
<text x="282.6" y="95.9">2</text>
<text x="282.6" y="93.4">3</text>
<text x="282.6" y="90.8">4</text>
<text x="204.2" y="98.2">UART0_TX</text>
<text x="239.8" y="98.5">2</text>
<text x="239.8" y="101">3</text>
<text x="242" y="97.2">OE</text>
<text x="242" y="99.7">A</text>
<text x="248.7" y="97.2">VCC</text>
<text x="253.9" y="101">4</text>
<text x="280.5" y="97.2">1</text>
<text x="282.6" y="98.5">1</text>
<text x="286" y="98.5">7</text>
<text x="288.2" y="97.2">7</text>
<text x="242" y="102.3">GND</text>
<text x="251.5" y="102.3">Y</text>
<text x="43.1" y="112.4">1</text>
<text x="46" y="113.4">N/C</text>
<text x="67.1" y="112.4">8</text>
<text x="127.1" y="108.6">26</text>
<text x="128.2" y="113.7">1</text>
<text x="131.1" y="109.6">26</text>
<text x="10" y="115">6</text>
<text x="12.1" y="116.2">6</text>
<text x="15.5" y="118.8">4</text>
<text x="15.5" y="116.2">5</text>
<text x="17.7" y="117.5">4</text>
<text x="17.7" y="115">5</text>
<text x="43.1" y="117.5">2</text>
<text x="67.1" y="117.5">7</text>
<text x="128.2" y="116.2">2</text>
<text x="128.2" y="118.8">3</text>
<text x="131.1" y="114.7">1</text>
<text x="131.1" y="117.2">2</text>
<text x="131.1" y="119.8">3</text>
<text x="10" y="125.1">7</text>
<text x="15.5" y="123.9">2</text>
<text x="15.5" y="121.3">3</text>
<text x="17.7" y="125.1">1</text>
<text x="17.7" y="122.6">2</text>
<text x="17.7" y="120">3</text>
<text x="43.1" y="122.6">3</text>
<text x="67.1" y="122.6">6</text>
<text x="89.9" y="122.4">UART0_RX</text>
<text x="128.2" y="121.3">4</text>
<text x="128.2" y="123.9">5</text>
<text x="131.1" y="122.3">4</text>
<text x="131.1" y="124.9">5</text>
<text x="280.6" y="125.1">5</text>
<text x="280.6" y="122.6">3</text>
<text x="280.6" y="120">1 PJ-327A 5JJ</text>
<text x="12.1" y="126.4">7</text>
<text x="15.5" y="126.4">1</text>
<text x="43.1" y="130.2">4</text>
<text x="46" y="131.2">N/C</text>
<text x="67.1" y="130.2">5</text>
<text x="128.2" y="126.4">6</text>
<text x="128.2" y="128.9">7</text>
<text x="128.2" y="131.5">8</text>
<text x="131.1" y="127.4">6</text>
<text x="131.1" y="129.9">7</text>
<text x="280.6" y="127.7">4</text>
<text x="280.6" y="130.2">2</text>
<text x="15" y="137.8">1</text>
<text x="127.1" y="136.6">10</text>
<text x="128.2" y="134">9</text>
<text x="131.1" y="132.5">8</text>
<text x="131.1" y="135">9</text>
<text x="131.1" y="137.6">10</text>
<text x="15" y="142.9">5</text>
<text x="15" y="140.4">3</text>
<text x="127.1" y="139.1">11</text>
<text x="127.1" y="141.6">12</text>
<text x="131.1" y="140.1">11</text>
<text x="131.1" y="142.6">12</text>
<text x="278.1" y="139.1">2</text>
<text x="278.1" y="141.6">3</text>
<text x="15" y="145.4">4</text>
<text x="15" y="148">2</text>
<text x="127.1" y="144.2">13</text>
<text x="127.1" y="146.7">14</text>
<text x="127.1" y="149.3">15</text>
<text x="131.1" y="145.2">13</text>
<text x="131.1" y="147.7">14</text>
<text x="278.1" y="144.2">4</text>
<text x="278.1" y="146.7">5</text>
<text x="278.1" y="149.3">6</text>
<text x="127.1" y="151.8">16</text>
<text x="127.1" y="154.3">17</text>
<text x="131.1" y="150.3">15</text>
<text x="131.1" y="152.8">16</text>
<text x="131.1" y="155.3">17</text>
<text x="179" y="151.6">1</text>
<text x="182.1" y="152.8">VCC</text>
<text x="194.9" y="152.8">3V3</text>
<text x="200.4" y="151.6">2</text>
<text x="232.5" y="150.3">15</text>
<text x="232.5" y="155.4">10</text>
<text x="236.7" y="151.6">VIN</text>
<text x="248.2" y="151.6">A3V3</text>
<text x="255" y="150.3">5</text>
<text x="255" y="155.4">9</text>
<text x="278.1" y="151.8">7</text>
<text x="18.8" y="156.9">2</text>
<text x="18.8" y="159.4">3</text>
<text x="18.8" y="162">4</text>
<text x="44.4" y="161.7">5</text>
<text x="44.4" y="159.2">6</text>
<text x="47.5" y="160.5">5V</text>
<text x="57.1" y="160.5">FMY</text>
<text x="63.2" y="159.2">1</text>
<text x="63.2" y="161.7">2</text>
<text x="127.1" y="156.9">18</text>
<text x="127.1" y="159.4">19</text>
<text x="127.1" y="162">20</text>
<text x="131.1" y="157.9">18</text>
<text x="131.1" y="160.4">19</text>
<text x="140.7" y="161.7">I2C1_SCL</text>
<text x="179" y="156.6">6</text>
<text x="179" y="159.2">7</text>
<text x="179" y="161.7">9</text>
<text x="182.1" y="157.9">SCL</text>
<text x="182.1" y="160.5">BCK</text>
<text x="194" y="160.5">DMP</text>
<text x="194.9" y="157.9">FLT</text>
<text x="200.4" y="156.6">4</text>
<text x="200.4" y="159.2">5</text>
<text x="200.4" y="161.7">10</text>
<text x="232.5" y="157.9">11</text>
<text x="232.5" y="160.5">13</text>
<text x="236.7" y="156.6">SCK</text>
<text x="236.7" y="159.2">BCK</text>
<text x="236.7" y="161.7">LCK</text>
<text x="247.3" y="159.2">DEMP</text>
<text x="249" y="161.7">FMT</text>
<text x="249.5" y="156.6">FLT</text>
<text x="255" y="157.9">8</text>
<text x="255" y="160.5">6</text>
<text x="278.1" y="160.7">2</text>
<text x="18.8" y="164.5">5</text>
<text x="18.8" y="167">6</text>
<text x="44.4" y="164.3">7</text>
<text x="47.5" y="163">3V3</text>
<text x="47.5" y="165.5">3V3</text>
<text x="57.1" y="163">MD0</text>
<text x="57.1" y="165.5">MD1</text>
<text x="63.2" y="164.3">3</text>
<text x="127.1" y="164.5">21</text>
<text x="127.1" y="167">22</text>
<text x="131.1" y="163">20</text>
<text x="131.1" y="165.5">21</text>
<text x="140.7" y="164.3">I2C1_SDA</text>
<text x="179" y="164.3">8</text>
<text x="182.1" y="165.5">DIN</text>
<text x="182.1" y="163">LCK</text>
<text x="194.3" y="165.5">XMT</text>
<text x="194.4" y="163">FMT</text>
<text x="200.4" y="164.3">11</text>
<text x="232.5" y="163">12</text>
<text x="236.7" y="164.3">DIN</text>
<text x="247.6" y="164.3">XSMT</text>
<text x="255" y="163">7</text>
<text x="278.1" y="163.2">3</text>
<text x="278.1" y="165.8">4</text>
<text x="18.8" y="169.6">7</text>
<text x="43.3" y="171.9">15</text>
<text x="47.5" y="173.2">LIN</text>
<text x="47.5" y="170.6">RIN</text>
<text x="57.2" y="170.6">SCK</text>
<text x="57.2" y="173.2">BCK</text>
<text x="63.2" y="169.3">9</text>
<text x="63.2" y="171.9">12</text>
<text x="127.1" y="169.6">23</text>
<text x="127.1" y="172.1">24</text>
<text x="131.1" y="168">22</text>
<text x="131.1" y="170.6">23</text>
<text x="131.1" y="173.1">24</text>
<text x="192.8" y="170.6">ROUT</text>
<text x="193.2" y="173.2">LOUT</text>
<text x="200.4" y="171.9">12</text>
<text x="200.4" y="169.3">14</text>
<text x="247.4" y="169.3">ROUT</text>
<text x="247.8" y="171.9">LOUT</text>
<text x="255" y="170.6">1</text>
<text x="255" y="168.1">3</text>
<text x="278.1" y="168.3">5</text>
<text x="278.1" y="170.8">6</text>
<text x="278.1" y="173.4">7</text>
<text x="18.8" y="177.2">2</text>
<text x="18.8" y="179.7">3</text>
<text x="43.3" y="174.4">13</text>
<text x="44.4" y="179.5">4</text>
<text x="57.1" y="178.2">OUT</text>
<text x="57.3" y="175.7">LRC</text>
<text x="63.2" y="174.4">10</text>
<text x="63.2" y="177">11</text>
<text x="127.1" y="177.2">25</text>
<text x="131.1" y="178.2">25</text>
<text x="179" y="177">3</text>
<text x="182.1" y="178.2">GND</text>
<text x="192.7" y="178.2">AGND</text>
<text x="200.4" y="177">13</text>
<text x="232.5" y="178.2">14</text>
<text x="236.7" y="179.5">GND</text>
<text x="247.3" y="179.5">AGND</text>
<text x="255" y="178.2">4</text>
<text x="18.8" y="182.3">4</text>
<text x="18.8" y="184.8">5</text>
<text x="44.4" y="182">8</text>
<text x="47.5" y="180.8">GND</text>
<text x="47.5" y="183.3">GND</text>
<text x="55.6" y="183.3">AGND</text>
<text x="63.2" y="184.6">14</text>
<text x="18.8" y="187.4">6</text>
<text x="18.8" y="189.9">7</text>
</g>
</svg>
